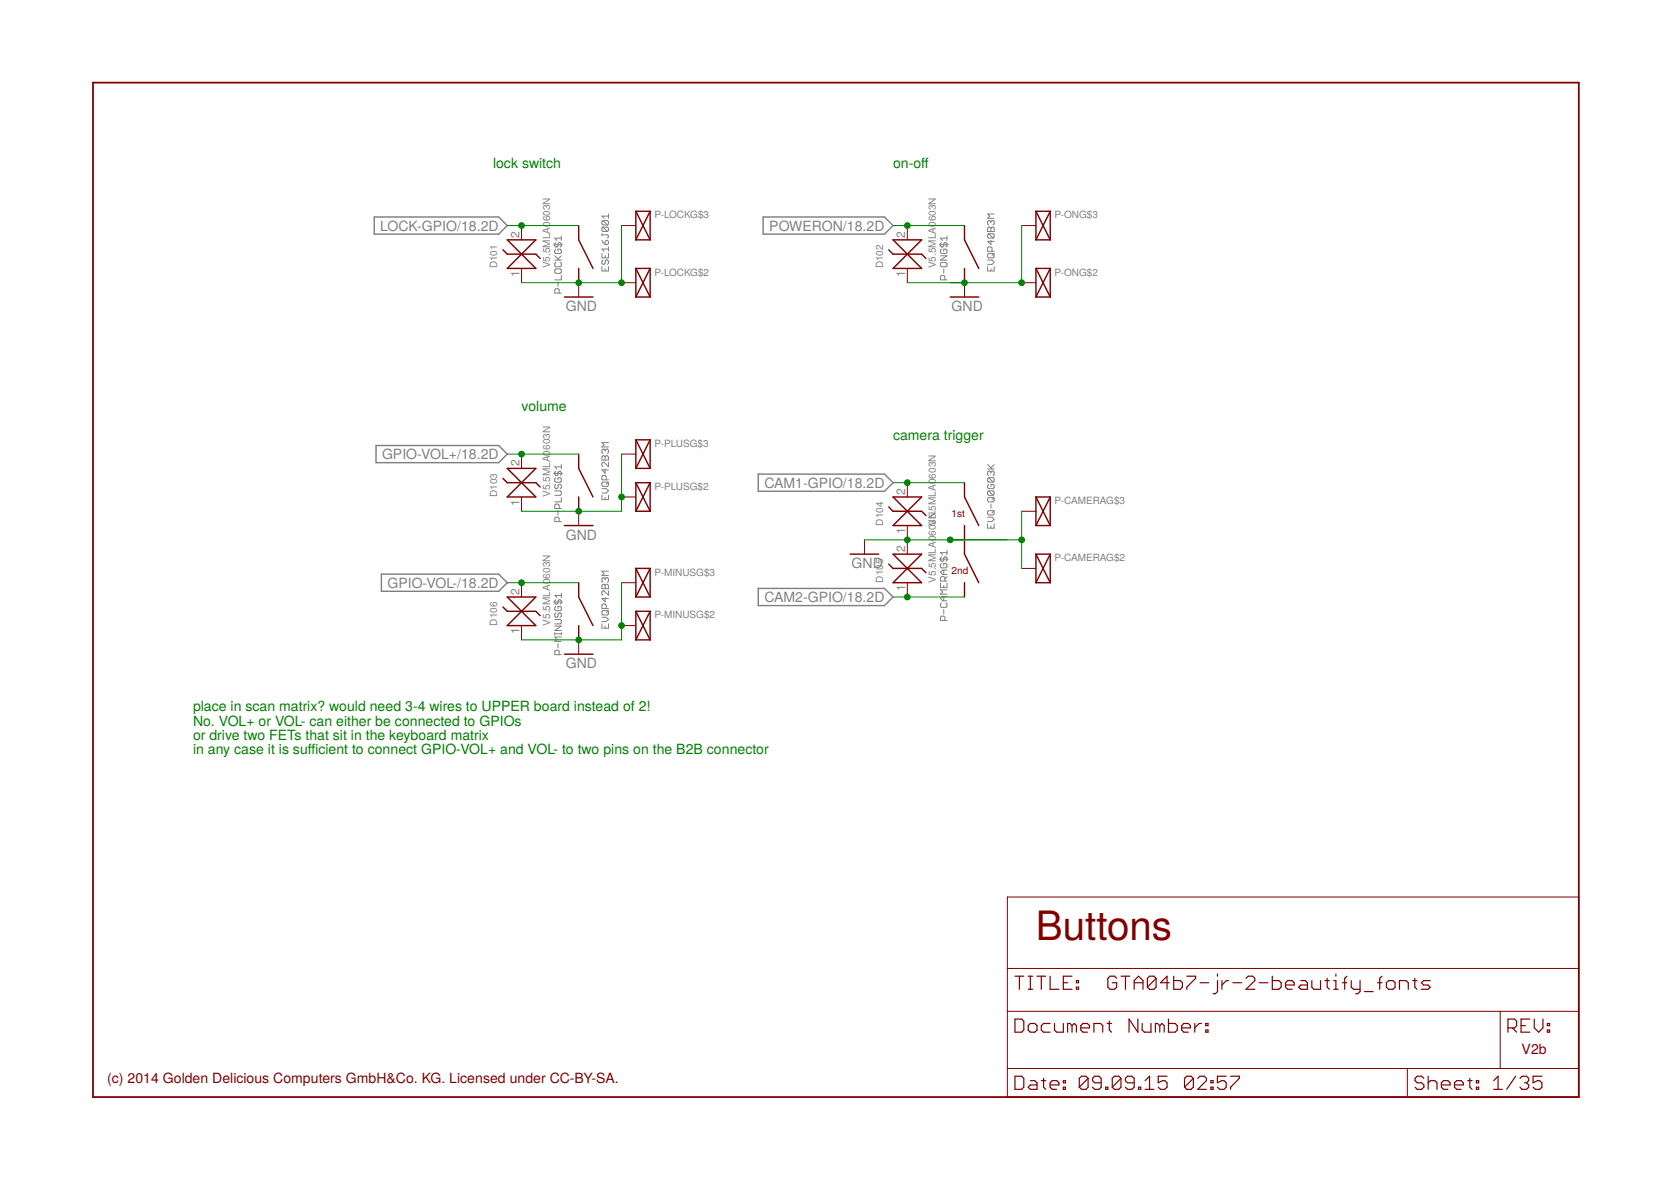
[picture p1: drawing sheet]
<svg xmlns="http://www.w3.org/2000/svg" width="297mm" height="210mm" viewBox="0 0 297 210" stroke-linecap="round" stroke-linejoin="round" font-family="sans-serif">
<g fill="none" stroke="#808080" stroke-width=".18">
<path d="M107.2 39.2l-.2 .2v.4l.2 .2h.8M107.2 39.2h.8l.2 .2v.4l-.2 .2M107.2 39.2l.8 .8M108.2 38v.8M108.2 38.4h-1.2l.4 .4M176.1 39.4l-.2-.2-.3 .2v.4l.1 .2M176.1 39.4l.2-.2 .4 .2v.4l-.2 .2M176.1 39.4v.2M176.7 38h-1.1l.3 .4-.3 .4h1.1M98.4 43.5h1.6M98.6 46.2h1.2M98.6 45.5l.8 .7"/>
<path d="M98.8 44.3l-.2 .2v.4l.2 .2h.8l.2-.2v-.4l-.2-.2h-.4v.4M98.8 43.1l-.2 .2v.4l.2 .2 .4-.2v-.4l.2-.2 .4 .2v.4l-.2 .2M98.8 46.6l-.2 .2v.4l.2 .2h.8l.2-.2v-.4l-.2-.2M98.8 47.8h.8l.2 .2v.4l-.2 .2h-.8l-.2-.2v-.4zM99.2 50.1v.8M99.4 52.1v-.6l-.2-.2h-.4l-.2 .2v.6h1.2M99.8 42v.7M99.8 49v.7h-1.2M99.8 42.3h-1.2l.4 .4M99.8 45.5l-.6 .5M107 41.5v.4M107 45v.8h1.2v-.8"/>
<path d="M107 47.4v.8h1.2v-.8M107 41.7h1l.2 .2-.2 .4M107 42.7l.6 .8M107.2 40.4l-.2 .2v.4l.2 .1h.8M107.2 46.2l-.2 .2v.4l.2 .2 .4-.2v-.4l.2-.2h.2l.2 .2v.4l-.2 .2M107.2 40.4h.8l.2 .2v.4l-.2 .1M107.2 40.4l.8 .7M107.6 42.9l.2-.2h.2l.2 .2v.4l-.2 .2h-.4zM107.6 45.4v.4M107.6 47.8v.4M108.2 43.9v.8M108.2 44.3h-1.2l.4 .4"/>
<path d="M167 43.5h1.6M167.2 45.5h1.1l-1.1 .7h1.1M167.4 44.3l-.2 .2v.4l.2 .2h.7l.2-.2v-.4l-.2-.2h-.3v.4M167.4 43.1l-.2 .2v.4l.2 .2h.2l.2-.2v-.4l.2-.2 .3 .2v.4l-.2 .2M167.4 46.6h.7l.2 .2v.4l-.2 .2h-.7l-.2-.2v-.4zM167.8 47.8v.8M168 49.7v-.6l-.2-.1h-.4l-.2 .1v.6h1.1M168.3 42v.7M168.3 42.3h-1.1l.4 .4M175.6 47.4v.8h1.1v-.8M175.6 46.2h.7l.4 .4-.4 .4h-.7M175.7 40.4l.4 .2 .4-.2 .2 .2v.5h-1.1v-.5z"/>
<path d="M175.7 41.5l-.1 .2v.4l.1 .2h.8M175.7 45h.8l.2 .2v.4l-.2 .2h-.8l-.1-.2v-.4zM175.7 41.5h.8l.2 .2v.4l-.2 .2M175.7 41.5l.8 .8M176.1 40.6v.5M176.1 42.7v.8l-.5-.6h1.1M176.1 47.8v.4M176.3 44.7v-.6l-.2-.2h-.4l-.1 .2v.6h1.1M176.7 45l-.4 .4M108.2 78.7h-1.2l.4 .4-.4 .3h1.2M98.4 84.1h1.6M98.6 87.2h1l.2 .3v.3l-.2 .2h-1"/>
<path d="M98.8 86.1l-.2 .2v.4l.4 .2 .2-.2v-.4l.4-.2 .2 .2v.4l-.2 .2M98.8 83.8l-.2 .1v.4l.2 .2 .4-.2v-.4l.2-.1 .4 .1v.4l-.2 .2M98.8 84.9l-.2 .2v.4l.2 .2h.8l.2-.2v-.4l-.2-.2h-.4v.4M99.2 90.8v.7M99.4 92.7v-.6l-.2-.2h-.4l-.2 .2v.6h1.2M99.4 90.4v-.6l-.2-.2h-.4l-.2 .2v.6h1.2M99.8 88.4v.8h-1.2M99.8 82.6v.8M99.8 83h-1.2l.4 .4M107 86.8h.8l.4 .4-.4 .4h-.8M107 88v.8h1.2v-.8M107.2 85.7h.8l.2 .2v.4l-.2 .1h-.8l-.2-.1v-.4z"/>
<path d="M107.2 81l.4 .2 .2-.2h.2l.2 .2v.6h-1.2v-.6zM107.6 80l-.2-.2h-.2l-.2 .2v.4l.2 .2M107.6 80l.2-.2h.2l.2 .2v.4l-.2 .2M107.6 80v.2M107.6 81.2v.6M107.6 83.3v.8l-.6-.6h1.2M107.6 88.4v.4M107.8 85.3v-.6l-.2-.2h-.4l-.2 .2v.6h1.2M108.2 82.2v.8l-.8-.8-.4 .2v.4l.2 .2M108.2 85.7l-.4 .4M167 99.4h1.6M167.4 99l-.2 .2v.4l.2 .2h.2l.2-.2v-.4l.2-.2h.1l.2 .2v.4l-.2 .2"/>
<path d="M168.3 97.8v.8M168.3 98.2h-1.1l.4 .4M175.6 93.1v.8h1.1v-.8M175.6 91.9h.7l.4 .4-.4 .4h-.7M175.6 83.4h1.1M175.6 82.6l.7 .8M175.7 84.9l-.1 .2v.4l.1 .2h.8M175.7 86.1l-.1 .2v.4l.1 .1h.8l.2-.1v-.4l-.2-.2h-.4v.4M175.7 87.2l-.1 .2v.4l.1 .2h.8M175.7 88.4h.8l.2 .2v.4l-.2 .2h-.8l-.1-.2v-.4zM175.7 90.8h.8l.2 .2v.3l-.2 .2h-.8l-.1-.2v-.3zM175.7 84.9h.8l.2 .2v.4l-.2 .2"/>
<path d="M175.7 87.2h.8l.2 .2v.4l-.2 .2M175.7 87.2l.8 .8M175.7 84.9l.8 .8M176.1 83.9l-.2-.2-.3 .2v.4l.1 .2M176.1 83.9l.2-.2 .4 .2v.4l-.2 .2M176.1 83.9v.2M176.1 89.6v.8M176.1 93.5v.4M176.7 90.8l-.4 .3M176.7 88.4l-.4 .4M176.7 82.6l-.6 .6M98.4 107h1.6"/>
<path d="M98.6 112.4v.4M98.6 110.1h1l.2 .2v.4l-.2 .2h-1M98.6 112.6h1.2M98.6 111.3h1.2l-1.2 .8h1.2M98.8 108.9l-.2 .2v.4l.2 .2h.2l.2-.2v-.4l.2-.2 .4 .2v.4l-.2 .2M98.8 107.8l-.2 .2v.4l.2 .1h.8l.2-.1v-.4l-.2-.2h-.4v.4M98.8 106.6l-.2 .2v.4l.2 .2 .4-.2v-.4l.2-.2h.2l.2 .2v.4l-.2 .2M99.2 114.4v.8M99.4 116.4v-.6l-.2-.2h-.4l-.2 .2v.6h1.2M99.8 113.2h-1.2l.4 .4-.4 .4h1.2M99.8 105.4v.8M99.8 112.4v.4"/>
<path d="M99.8 105.8h-1.2l.4 .4M107 110.9v.8h1.2v-.8M107 109.7h.8l.4 .4-.4 .4h-.8M107.2 103.8h.2l.2 .3 .2-.3h.2l.2 .3v.5h-1.2v-.5zM107.2 108.5h.8l.2 .2v.4l-.2 .2h-.8l-.2-.2v-.4zM107.6 102.9l-.2-.2-.4 .2v.4l.2 .2M107.6 102.9l.2-.2h.2l.2 .2v.4l-.2 .2M107.6 102.9v.2M107.6 104.1v.5M107.6 106.2v.8l-.6-.6h1.2M107.6 111.3v.4M107.8 108.1v-.6l-.2-.1h-.4l-.2 .1v.6h1.2"/>
<path d="M108.2 105v.8l-.8-.8-.4 .2v.4l.2 .2M108.2 108.5l-.4 .4M108.2 101.5h-1.2l.4 .4-.4 .4h1.2M167.2 103.7v.7h1.1v-.7M167.4 100.2l-.2 .2v.3l.2 .2h.7l.2-.2v-.3l-.2-.2h-.3v.3M167.4 107.2l-.2 .2v.4l.2 .1h.7l.2-.1v-.4l-.2-.2M167.8 101.3v.8M167.8 104.1v.3M167.8 106v.8M167.8 108.3v.8M168 110.3v-.6l-.2-.2h-.4l-.2 .2v.6h1.1M168 103.3v-.6l-.2-.2h-.4l-.2 .2v.6h1.1"/>
<path d="M168.3 106h-.7l-.4 .4 .4 .4h.7M168.3 104.8h-1.1l.4 .4-.4 .4h1.1M168.3 102.5l-.3 .4M168.3 101.3h-.7l-.4 .4 .4 .4h.7"/>
</g>
<path d="M66.5 38.6h22.1l1.6 1.5-1.6 1.5h-22.1zM135.7 38.6h21.5l1.5 1.5-1.5 1.5h-21.5zM66.8 79.2h21.8l1.6 1.5-1.6 1.5h-21.8zM134.8 84.3h22.4l1.5 1.5-1.5 1.5h-22.4zM67.8 102h20.8l1.6 1.6-1.6 1.5h-20.8zM134.8 104.6h22.4l1.5 1.5-1.5 1.5h-22.4z" fill="none" stroke="#808080" stroke-width=".25"/>
<path d="M16.5 14.7h264.1v180.3h-264.1z" fill="none" stroke="#800000" stroke-width=".32"/>
<g fill="none" stroke="#800000" stroke-width=".18">
<path d="M92.7 40.1v2.5M92.7 47.7v2.5M102.9 50.2v2.6M110.5 50.2h2.5M110.5 40.1h2.5M161.3 40.1v2.5M161.3 47.7v2.5M171.4 50.2v2.6M181.6 50.2h2.5M181.6 40.1h2.5M92.7 80.7v2.5M92.7 88.3v2.6"/>
<path d="M102.9 90.9v2.5M110.5 88.3h2.5M110.5 80.7h2.5M153.7 95.9v2.6M161.3 85.8v2.5M161.3 93.4v5.1M168.9 95.9h2.5M181.6 90.9h2.5M92.7 103.6v2.5M92.7 111.2v2.5M102.9 113.7v2.6M110.5 111.2h2.5"/>
<path d="M110.5 103.6h2.5M161.3 103.6v2.5M181.6 101h2.5M179.1 159.4h101.5v35.6h-101.5zM179.1 179.7h101.5M179.1 172.1h101.5M266.7 179.7v10.2M179.1 189.9h101.5M250.2 189.9v5.1"/>
</g>
<g fill="none" stroke="#800000" stroke-width=".21">
<path d="M180.4 173.5h1.6M181.2 173.5v2.3M182.8 173.5h.8M182.8 175.8h.8M183.2 173.5v2.3M184.3 173.5h1.6M185.1 173.5v2.3M186.7 173.5v2.3h1.5M189 174.7h.8M190.6 173.5h-1.6v2.3h1.6M191.3 175.5h.4v.3h-.4zM191.3 174.3h.4v.4h-.4z"/>
<path d="M198.5 173.9l-.4-.4h-.8l-.4 .4v1.6l.4 .3h.8l.4-.3v-.8h-.8M199.3 173.5h1.5M200.1 173.5v2.3M201.6 175.8v-1.5l.8-.8 .8 .8v1.5M201.6 174.7h1.6M205.5 173.9l-.4-.4h-.8l-.3 .4v1.6M205.5 173.9v1.6l-.4 .3h-.8l-.3-.3M205.5 173.9l-1.5 1.6M207.9 174.7h-1.6l1.2-1.2v2.3M208.6 173.5v2.3h1.2l.4-.3v-.8l-.4-.4h-1.2M211 173.5h1.5v.4l-1.5 1.6v.3M213.3 174.7h1.6"/>
<path d="M216.4 173.1v.4M216.4 174.3v1.9l-.4 .4h-.4M217.2 174.3v1.5M218.4 174.3h-.4l-.8 .8M219.2 174.7h1.5M221.5 173.9l.4-.4h.8l.4 .4v.4l-1.6 1.5h1.6M223.8 174.7h1.6M226.2 173.5v2.3h1.1l.4-.3v-.8l-.4-.4h-1.1M228.5 175.1h1.6v-.4l-.4-.4h-.8l-.4 .4v.8l.4 .3h.8M231.2 174.3h.8l.4 .4v1.1h-1.2l-.4-.3 .4-.4h1.2M233.2 174.3v1.2l.4 .3h1.1v-1.5M235.5 174.3h.8"/>
<path d="M235.9 173.9v1.6l.4 .3M237.1 175.8h.8M237.1 174.3h.4v1.5M237.5 173.1v.4M238.6 174.7h.8M239.4 173.5l-.4 .4v1.9M240.2 174.3v1.2l.4 .3h1.2M241.8 174.3v1.9l-.4 .4h-.4M242.5 176.2h1.6M244.9 174.7h.8M245.7 173.5l-.4 .4v1.9M246.4 174.7l.4-.4h.8l.4 .4v.8l-.4 .3h-.8l-.4-.3z"/>
<path d="M248.8 175.8v-1.5h1.1l.4 .4v1.1M251.1 174.3h.8M251.5 173.9v1.6l.4 .3M254.2 174.3h-1.1l-.4 .4 .4 .4h.8l.3 .4-.3 .3h-1.2M180.4 181.1h1.2l.4 .4v1.6l-.4 .4h-1.2zM180.4 191.3h1.2l.4 .4v1.5l-.4 .4h-1.2zM182.8 182.3l.4-.4h.7l.4 .4v.8l-.4 .4h-.7l-.4-.4zM183.2 192.1h.7l.4 .3v1.2h-1.1l-.4-.4 .4-.4h1.1M185.1 192.1h.8M185.5 191.7v1.5l.4 .4M186.7 192.8h1.5v-.4l-.4-.3h-.8l-.3 .3v.8l.3 .4h.8M186.7 181.9h-1.2l-.4 .4v.8l.4 .4h1.2"/>
<path d="M187.5 181.9v1.2l.3 .4h1.2v-1.6M189 193.2h.4v.4h-.4zM189 192.1h.4v.3h-.4zM190.6 182.3l-.4-.4h-.4v1.6M190.6 182.3l.4-.4 .3 .4v1.2M190.6 182.3v1.2M192.1 182.7h1.6v-.4l-.4-.4h-.8l-.4 .4v.8l.4 .4h.8M193.4 191.7v1.5l-.4 .4h-.7l-.4-.4M193.4 191.7l-.4-.4h-.7l-.4 .4v1.5M193.4 191.7l-1.5 1.5M194.5 183.5v-1.6h1.1l.4 .4v1.2M195.7 192.4h-1.1l-.4-.3v-.4l.4-.4h.8l.3 .4v1.5l-.3 .4h-.8l-.4-.4"/>
<path d="M196.5 193.2h.4v.4h-.4zM196.8 181.9h.8M197.2 181.5v1.6l.4 .4M199.3 191.7v1.5l-.4 .4h-.8l-.4-.4M199.3 191.7l-.4-.4h-.8l-.4 .4v1.5M199.3 191.7l-1.6 1.5M201.6 192.4h-1.2l-.4-.3v-.4l.4-.4h.8l.4 .4v1.5l-.4 .4h-.8l-.4-.4M202.3 181.1v2.4l-1.6-2.4v2.4M202.4 193.2h.4v.4h-.4zM203 181.9v1.2l.4 .4h1.2v-1.6M203.6 193.6h1.5M203.6 192.1l.7-.8v2.3"/>
<path d="M206.2 182.3l-.4-.4h-.4v1.6M206.2 182.3v1.2M206.2 182.3l.3-.4 .4 .4v1.2M207.5 191.3h-1.6v1.1l.8-.3h.4l.4 .3v.8l-.4 .4h-.8l-.4-.4M207.7 181.1v2.4h1.2l.4-.4v-.8l-.4-.4h-1.2M210.1 182.7h1.5v-.4l-.4-.4h-.8l-.3 .4v.8l.3 .4h.8M212.1 191.7v1.5l-.4 .4h-.7l-.4-.4M212.1 191.7l-.4-.4h-.7l-.4 .4v1.5M212.1 191.7l-1.5 1.5M212.4 181.9v1.6M212.9 191.7l.4-.4h.8l.4 .4v.4l-1.6 1.5h1.6M213.6 181.9h-.4l-.8 .8"/>
<path d="M214.3 183.1h.4v.4h-.4zM214.3 181.9h.4v.4h-.4zM215.2 193.2h.4v.4h-.4zM215.2 192.1h.4v.3h-.4zM218 191.3h-1.6v1.1l.8-.3h.4l.4 .3v.8l-.4 .4h-.8l-.4-.4M218.8 191.3h1.5v.4l-1.5 1.5v.4M253.1 191.7l-.4-.4h-.8l-.4 .4v.4l.4 .3h.8l.4 .4v.4l-.4 .4h-.8l-.4-.4M253.9 192.4l.4-.3h.8l.3 .3v1.2M253.9 191.3v2.3M256.2 192.8h1.6v-.4l-.4-.3h-.8l-.4 .3v.8l.4 .4h.8M258.6 192.8h1.5v-.4l-.4-.3h-.7l-.4 .3v.8l.4 .4h.7M260.9 192.1h.8"/>
<path d="M261.3 191.7v1.5l.4 .4M262.4 193.2h.4v.4h-.4zM262.4 192.1h.4v.3h-.4zM265.5 193.6h1.6M265.5 192.1l.8-.8v2.3M268.1 182.7h1.1l.4-.4v-.8l-.4-.4h-1.1v2.4M268.8 182.7l.8 .8M269.4 191.3l-1.6 2.3M270.2 191.7l.4-.4h.8l.3 .4v.4l-.3 .3M270.4 182.3h.8M271 192.4h.4M271.4 192.4l.3 .4v.4l-.3 .4h-.8l-.4-.4"/>
<path d="M271.9 181.1h-1.5v2.4h1.5M272.7 181.1v1.6l.8 .8 .8-.8v-1.6M274.1 191.3h-1.6v1.1l.8-.3h.4l.4 .3v.8l-.4 .4h-.8l-.4-.4M275.1 183.1h.4v.4h-.4zM275.1 181.9h.4v.4h-.4z"/>
</g>
<g fill="none" stroke="#800000" stroke-width=".25">
<path d="M113 37.5v5.1M113 37.5h2.6M113 37.5l2.6 5.1M115.6 37.5v5.1M115.6 37.5l-2.6 5.1M184.1 37.5v5.1M184.1 37.5h2.6M184.1 37.5l2.6 5.1M186.7 37.5v5.1M186.7 37.5l-2.6 5.1M89.4 44.4l.8 .8h5l.8 .7M90.2 42.6h5l-5 5.1h5z"/>
<path d="M100.3 52.8h5.1M102.9 40.1v2.5l2.5 5.1M102.9 47.7v2.5M113 47.7v5.1M113 52.8h2.6M113 47.7h2.6M113 42.6h2.6M113 47.7l2.6 5.1M115.6 47.7v5.1M115.6 47.7l-2.6 5.1M158 44.4l.7 .8h5.1l.8 .7M158.7 42.6h5.1l-5.1 5.1h5.1z"/>
<path d="M168.9 52.8h5.1M171.4 40.1v2.5l2.6 5.1M171.4 47.7v2.5M184.1 47.7v5.1M184.1 52.8h2.6M184.1 47.7h2.6M184.1 47.7l2.6 5.1M184.1 42.6h2.6M186.7 47.7v5.1M186.7 47.7l-2.6 5.1M113 78.2v5M113 78.2h2.6"/>
<path d="M113 78.2l2.6 5M115.6 78.2v5M115.6 78.2l-2.6 5M89.4 85l.8 .8h5l.8 .8M90.2 83.2h5l-5 5.1h5zM100.3 93.4h5.1M102.9 80.7v2.5l2.5 5.1M102.9 88.3v2.6M113 85.8v5.1M113 90.9h2.6M113 85.8h2.6M113 85.8l2.6 5.1"/>
<path d="M113 83.2h2.6M115.6 85.8v5.1M115.6 85.8l-2.6 5.1M151.1 98.5h5.1M158 90.1l.7 .8h5.1l.8 .7M158.7 98.5h5.1l-5.1 5.1h5.1zM158.7 88.3h5.1l-5.1 5.1h5.1zM171.4 85.8v2.5l2.6 5.1M171.4 93.4v5.1l2.6 5.1M184.1 88.3v5.1M184.1 98.5v5.1M184.1 98.5h2.6"/>
<path d="M184.1 98.5l2.6 5.1M184.1 93.4h2.6M184.1 88.3h2.6M184.1 88.3l2.6 5.1M186.7 98.5l-2.6 5.1M186.7 88.3v5.1M186.7 98.5v5.1M186.7 88.3l-2.6 5.1M89.4 107.9l.8 .7h5l.8 .8M90.2 106.1h5l-5 5.1h5zM100.3 116.3h5.1M102.9 103.6v2.5l2.5 5.1"/>
<path d="M102.9 111.2v2.5M113 101v5.1M113 108.6v5.1M113 113.7h2.6M113 108.6h2.6M113 108.6l2.6 5.1M113 106.1h2.6M113 101h2.6M113 101l2.6 5.1M115.6 108.6l-2.6 5.1M115.6 101v5.1M115.6 108.6v5.1"/>
<path d="M115.6 101l-2.6 5.1M158 100.3l.7 .7h5.1l.8 .8M171.4 103.6v2.5M184.1 103.6h2.6"/>
</g>
<path d="M90.2 40.1h12.7M110.5 40.1v10.1h-17.8M158.7 40.1h12.7M181.6 40.1v10.1h-20.3M90.2 80.7h12.7M110.5 80.7v10.2h-17.8M153.7 95.9h27.9M158.7 85.8h12.7M181.6 90.9v10.1M90.2 103.6h12.7M110.5 103.6v10.1h-17.8M158.7 106.1h12.7" fill="none" stroke="#008000" stroke-width=".18"/>
<g fill="#008000" stroke="#008000" stroke-width=".18">
<circle cx="110.5" cy="50.2" r=".51"/>
<circle cx="102.9" cy="50.2" r=".51"/>
<circle cx="168.9" cy="95.9" r=".51"/>
<circle cx="181.6" cy="95.9" r=".51"/>
<circle cx="161.3" cy="95.9" r=".51"/>
<circle cx="181.6" cy="50.2" r=".51"/>
<circle cx="171.4" cy="50.2" r=".51"/>
<circle cx="110.5" cy="88.3" r=".51"/>
<circle cx="102.9" cy="90.9" r=".51"/>
<circle cx="102.9" cy="113.7" r=".51"/>
<circle cx="110.5" cy="111.2" r=".51"/>
<circle cx="92.7" cy="80.7" r=".51"/>
<circle cx="161.3" cy="85.8" r=".51"/>
<circle cx="161.3" cy="106.1" r=".51"/>
<circle cx="92.7" cy="40.1" r=".51"/>
<circle cx="161.3" cy="40.1" r=".51"/>
<circle cx="92.7" cy="103.6" r=".51"/>
</g>
<text font-size="7.2" fill="#800000" x="184.1" y="167.1">Buttons</text>
<g font-size="2.5" fill="#008000">
<text x="87.6" y="29.9">lock switch</text>
<text x="158.7" y="29.9">on-of</text>
<text x="163.8" y="29.9">f</text>
<text x="92.7" y="73.1">volume</text>
<text x="158.7" y="78.2">camera trigger</text>
<text x="34.3" y="126.4">place in scan matrix? would need 3-4 wires to UPPER board instead of 2!</text>
<text x="34.3" y="129">No. VOL+ or VOL- can either be connected to GPIOs</text>
<text x="34.3" y="131.5">or drive two FETs that sit in the keyboard matrix</text>
<text x="34.3" y="134">in any case it is sufcient to connect GPIO-VOL+ and VOL- to two pins on the B2B connector</text>
<text x="54.7" y="134">f</text>
<text x="54.7" y="134">i</text>
</g>
<g font-size="2.5" fill="#808080">
<text x="67.6" y="41">LOCK-GPIO/18.2D</text>
<text x="136.8" y="41">POWERON/18.2D</text>
<text x="100.6" y="55.3">GND</text>
<text x="169.2" y="55.3">GND</text>
<text x="67.9" y="81.6">GPIO-VOL+/18.2D</text>
<text x="135.9" y="86.7">CAM1-GPIO/18.2D</text>
<text x="100.6" y="96">GND</text>
<text x="151.4" y="101">GND</text>
<text x="68.9" y="104.5">GPIO-VOL-/18.2D</text>
<text x="135.9" y="107">CAM2-GPIO/18.2D</text>
<text x="100.6" y="118.8">GND</text>
</g>
<g font-size="2.5" fill="#800000">
<text x="270.5" y="187.4">V2b</text>
<text x="19.1" y="192.4">(c) 2014 Golden Delicious Computers GmbH&amp;Co. KG. Licensed under CC-BY-SA.</text>
</g>
<g font-size="2.1" fill="#808080">
<text x="92.4" y="42.3" transform="rotate(-90 92.4 42.3)">2</text>
<text x="160.9" y="42.3" transform="rotate(-90 160.9 42.3)">2</text>
<text x="92.4" y="49.2" transform="rotate(-90 92.4 49.2)">1</text>
<text x="160.9" y="49.2" transform="rotate(-90 160.9 49.2)">1</text>
<text x="92.4" y="82.9" transform="rotate(-90 92.4 82.9)">2</text>
<text x="92.4" y="89.9" transform="rotate(-90 92.4 89.9)">1</text>
<text x="160.9" y="88" transform="rotate(-90 160.9 88)">2</text>
<text x="160.9" y="95" transform="rotate(-90 160.9 95)">1</text>
<text x="160.9" y="98.1" transform="rotate(-90 160.9 98.1)">2</text>
<text x="92.4" y="105.8" transform="rotate(-90 92.4 105.8)">2</text>
<text x="160.9" y="105.1" transform="rotate(-90 160.9 105.1)">1</text>
<text x="92.4" y="112.7" transform="rotate(-90 92.4 112.7)">1</text>
</g>
<g font-size="1.8" fill="#808080">
<text x="116.3" y="38.8">P-LOCKG$3</text>
<text x="187.4" y="38.8">P-ONG$3</text>
<text x="88.4" y="47.7" transform="rotate(-90 88.4 47.7)">D101</text>
<text x="97.8" y="47.7" transform="rotate(-90 97.8 47.7)">V5.5MLA0603N</text>
<text x="157" y="47.7" transform="rotate(-90 157 47.7)">D102</text>
<text x="166.4" y="47.7" transform="rotate(-90 166.4 47.7)">V5.5MLA0603N</text>
<text x="116.3" y="49">P-LOCKG$2</text>
<text x="187.4" y="49">P-ONG$2</text>
<text x="116.3" y="79.4">P-PLUSG$3</text>
<text x="88.4" y="88.3" transform="rotate(-90 88.4 88.3)">D103</text>
<text x="97.8" y="88.3" transform="rotate(-90 97.8 88.3)">V5.5MLA0603N</text>
<text x="116.3" y="87.1">P-PLUSG$2</text>
<text x="187.4" y="89.6">P-CAMERAG$3</text>
<text x="157" y="93.4" transform="rotate(-90 157 93.4)">D104</text>
<text x="166.4" y="93.2" transform="rotate(-90 166.4 93.2)">35.5MLA0603N</text>
<text x="187.4" y="99.8">P-CAMERAG$2</text>
<text x="116.3" y="102.3">P-MINUSG$3</text>
<text x="157" y="103.6" transform="rotate(-90 157 103.6)">D105</text>
<text x="166.4" y="103.6" transform="rotate(-90 166.4 103.6)">V5.5MLA060VN</text>
<text x="88.4" y="111.2" transform="rotate(-90 88.4 111.2)">D106</text>
<text x="97.8" y="111.2" transform="rotate(-90 97.8 111.2)">V5.5MLA0603N</text>
<text x="116.3" y="109.9">P-MINUSG$2</text>
</g>
<g font-size="1.8" fill="#800000">
<text x="169.2" y="91.9">1st</text>
<text x="169.2" y="102">2nd</text>
</g>
</svg>
